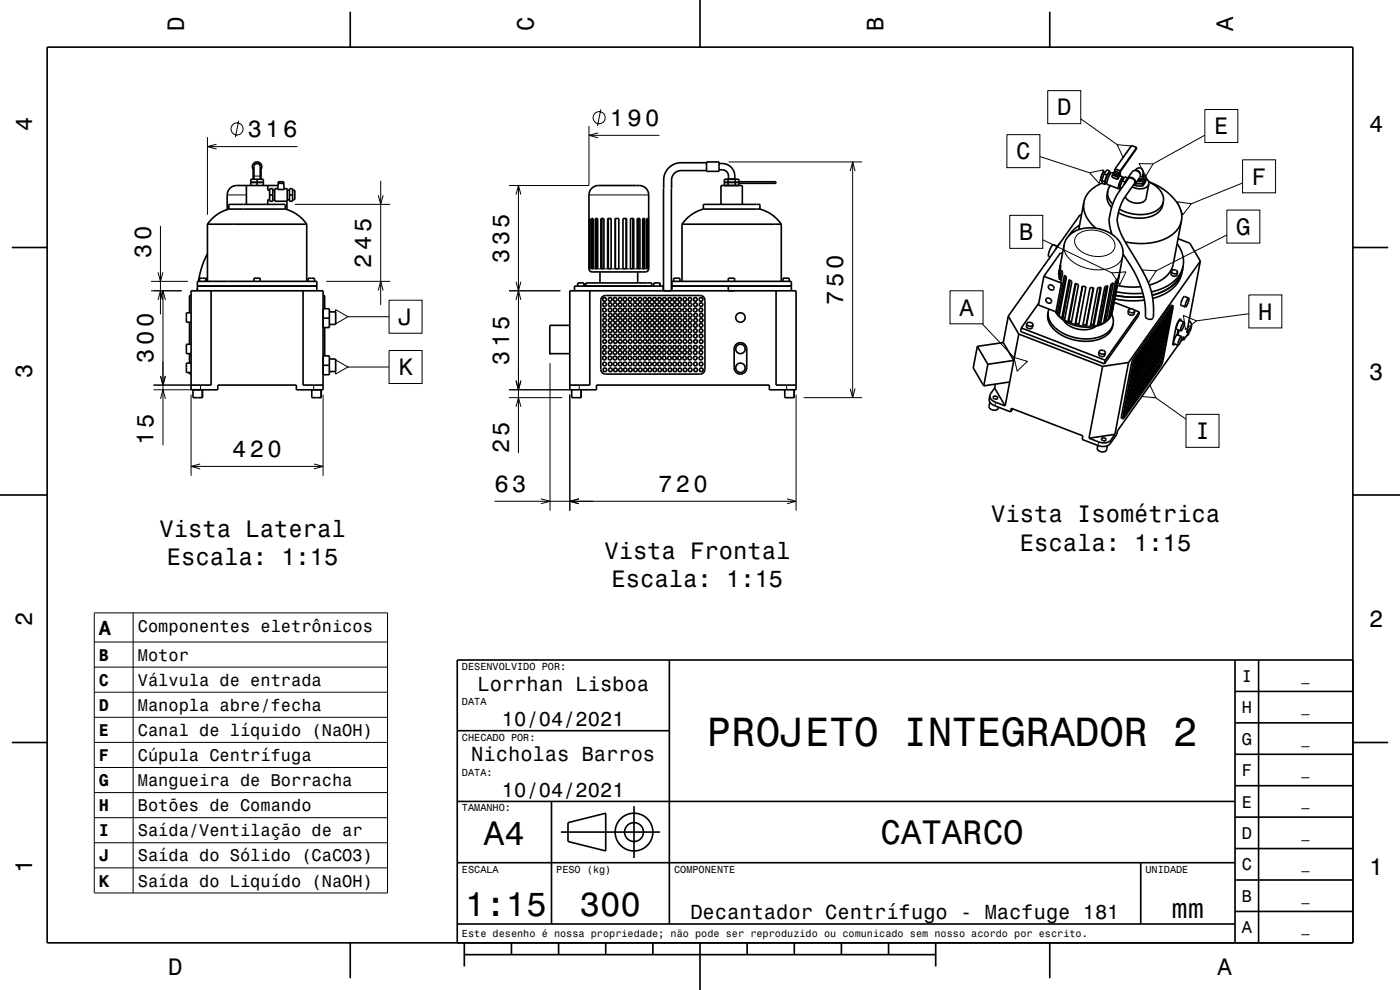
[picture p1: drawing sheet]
<svg xmlns="http://www.w3.org/2000/svg" width="297mm" height="210mm" viewBox="0 0 297 210" stroke-linecap="round" stroke-linejoin="round" font-family="sans-serif">
<g fill="none" stroke="#000" stroke-width=".21">
<path d="M222.3 19.2h7v7h-7zM44 29.1v16.5M44 31.1h19.1M45.9 30.6l-1.9 .5 1.9 .5M50.6 25.6l-.7 3.5M53.9 37.4h1.3M80.8 38.4v26.3M110 39.4v56.7M124.9 26.7v12.7h-16.9M124.9 28.7h15M126.9 28.2l-2 .5 2 .5M127.5 23.2l-.7 3.5"/>
<path d="M154.5 34.3h28.4M180.4 36.3l.5-2 .5 2M180.9 34.3v50.1M213.6 28.6h7v7h-7zM220.6 33.2l10.5 3.4M229.3 25.2l7.7 5.5M231.1 36.6l3-.6-.9 2.9zM237 30.7l3 .3-1.7 2.4zM240.8 36.2a.74 .74 0 0 1 1.1 .7M241.6 34.7l3 .1-1.5 2.5zM242.4 37.2l-.5 .3M255.6 23.2h7v7h-7z"/>
<path d="M255.6 28.7l-11 6.1M263.6 33.9h7v7h-7zM263.6 38.8l-10.8 4.4M32 59.7h7.9M33.5 57.8l.5 1.9 .6-1.9M34 47.9v18.8M48.2 41.4h4.1M62.5 43.4h20.3M69.2 59.7h13.6M80.2 41.4l.6 2 .5-2M109.5 59.8l.5 1.9 .5-1.9M109.5 41.3l.5-1.9 .5 1.9"/>
<path d="M124.9 41.4h12.7M124.9 57h.1M125.2 57h.3M125.8 57h.5M126.8 57h.7M128.1 57h.8M129.6 57h.9M131.3 57h.9M132.9 57h.9M134.4 57h.8M135.8 57h.5M136.8 57h.4"/>
<path d="M137.4 57h.2M214.2 45.7h7v7h-7zM221.2 50.9l14.7 7M225.7 52a4.5 4.5 0 0 0 3.2 4.3 8.1 8.1 0 0 0 8.4-.5l.6-.7 .3-.8M228.5 49.8a5.6 5.6 0 0 1 7.9 1.5 2.21 2.21 0 0 1-2 3 5.6 5.6 0 0 1-6.3-2.5l-.1-1.1zM235.9 57.9l3-.2-1.3 2.7zM242.3 57.3l3 .1-1.6 2.5zM249.8 42.8l3 .4-1.9 2.4zM260.3 44.6h7v7h-7zM260.3 49.8l-15 7.6M32 61.7h6.5M33.5 63.6l.5-1.9 .6 1.9"/>
<path d="M34.1 79.8l.5 1.9 .5-1.9M34.1 63.6l.5-1.9 .5 1.9M34.6 61.7v32.8M40.2 63.7h.3M68.5 63.7h.4M71.2 65.7l2.6 1.5-2.6 1.5zM71.2 76.4l2.6 1.5-2.6 1.5zM73.8 67.2h8.7M73.8 77.9h8.7M80.2 61.6l.6-1.9 .5 1.9M82.5 63.7h7v7h-7zM82.5 74.4h7v7h-7z"/>
<path d="M108 61.7h10.9M109.5 63.6l.5-1.9 .5 1.9M116.7 77v31.3M201.5 61.7h7v7h-7zM208.4 68.7l6.7 7.1M215.1 75.8l2.9 .9-2.2 2zM224 66.1a8.5 8.5 0 0 0 10.8 1.9l.8-.8 .3-.9M240 77.1l.3 .2M240.6 75.8l.3 .2M248.3 64.9l.3 .1M251.1 66.9l2.7 1.2-2.3 1.8zM252.6 69.4l-.1 .8"/>
<path d="M264.9 62.6h7v7h-7zM264.9 66.5l-11.1 1.6M32.6 82.7h7.9M32.6 81.7h7.9M34.1 84.6l.5-1.9 .5 1.9M40.5 83.7v17.2M40.5 98.9h28M42.5 98.4l-2 .5 2 .6M42.5 81.7v1M66.5 81.7v1M66.6 98.4l1.9 .5-1.9 .6M68.5 83.7v17.2"/>
<path d="M108 84.4h11.3M108 82.7h12.9M109.5 86.3l.5-1.9 .5 1.9M109.5 80.8l.5 1.9 .5-1.9M120.9 83.7v24.6M122.9 81.7v1M166.9 81.7v1M168.9 83.7v24.6M170.5 84.4h12.4M180.4 82.4l.5 2 .5-2M211.2 85.3l-.2 .8M233.1 93.7l-.2 .8"/>
<path d="M235.7 93.4l-.2 .7M237.9 88.3l.3 .1M243.9 81.7l1.3 2.7-3-.3zM245.2 84.4l6.4 4.5M251.6 87.9h7v7h-7zM104.9 106.3h64M114.7 105.8l2 .5-2 .6M122.8 105.8l-1.9 .5 1.9 .6M166.9 105.8l2 .5-2 .6M20 130h62.2v59.4h-62.2zM20 136.2h62.2M28.2 130v59.4"/>
<path d="M20 141.5h62.2M20 146.8h62.2M20 152.2h62.2M20 157.5h62.2M20 162.8h62.2M20 168.1h62.2M20 173.4h62.2M20 178.8h62.2M20 184.1h62.2"/>
<circle cx="50.3" cy="27.4" r="1.28"/>
<circle cx="127.1" cy="25" r="1.28"/>
</g>
<g fill="none" stroke="#000" stroke-width=".35">
<path d="M10 10h277v190h-277zM74.3 2.5v7.5M148.5 0v10M222.7 2.5v7.5M52.3 39.4v4M53.2 38.7h2.7M53.2 39.4v-1.4h2.7v1.4M53.7 35.9v2.1M53.9 38v-2.6a.67 .67 0 0 1 .6-.7 .67 .67 0 0 1 .7 .7v2.6M53.9 36.1a1 1 0 0 1-.1-1.4 1 1 0 0 1 1.5 0 1 1 0 0 1-.1 1.4M54.5 38v1.4M55.4 35.9v2.1"/>
<path d="M56.8 39.4v1h.4M59 39.4h-8.8a2 2 0 0 0-2 2v3.1M59 38.6h1.2l.1 1.6h-1.4zM59 38.9h1.2M60.3 39.9l.1 .1M125.6 39.9l.6-.4 .7-.1h8.7a2 2 0 0 1 2 2v15.7a.67 .67 0 0 1-.7 .6h-11.3a.67 .67 0 0 1-.7-.7l.1-15.8 .1-.7zM140.8 40v21.7M142.4 40v21.7M149.9 34.5h-5.4a3.7 3.7 0 0 0-3.7 3.7v1.8M149.9 36.2h-5.4a2.02 2.02 0 0 0-2 2v1.8M149.9 34.3h2.6v2.1h-2.6zM152.5 34.7a2.84 2.84 0 0 1 3.4 3.3"/>
<path d="M152.5 36a1.59 1.59 0 0 1 2 2M153.7 38.7h3.1M153.7 39.4v-1.4h3.1v1.4M154.4 38v1.4M156 38v1.4M156.8 38.6h7.8v.3h-7.8M233.7 38.3l.1 .6 .6 .2M233.7 38.3l.6 .2M233.8 38.8a5.9 5.9 0 0 0-3.9 4.1M234.2 36.9l-.5 1.4M234.2 36.9l.6 .2M234.3 38.5l.1 .6"/>
<path d="M234.5 36.5l-.4-.1-.5 1a.59 .59 0 0 0 .1 .9M234.7 38.7l-.3 .4M234.8 37.1l-.5 1.4M235.4 36.3l.1 .6-.3-.1-.6 1.2-.1 .6 .3 .1M235.4 36.3l-.6-.3-.6 .9M235.4 36.3l-.6 .8M235.6 39.4l-.6 1.1M236 37.1l1.2 .5M236 37.1l-.1 .5 1.2 .5M236.1 36.9l-.1 .2M236.1 36.8l1.1 .4M236.1 36.8v.3l1 .4"/>
<path d="M236.2 36.7a.69 .69 0 0 0-1 .7l-.4 1.2v.5l2.5 .9M236.5 36.3l.1 .1M236.5 36.3l-.4 .5M236.5 36.5l.3 .3 .4-.2M236.5 36.5l.5-.1 .2 .2M236.5 36.5v.2l.2 .2h.4l.1-.3M236.6 35.8l1.1 .4M236.6 35.8l-.1 .5M237.2 36.6l.4 .1M237.2 37.6l-.1 .5M237.2 37.2l-.1 .3M237.6 36.7l-.4 .5"/>
<path d="M237.6 39.8l.3 .1M237.6 39.8l.1 .5M237.6 39.9l-.3 .1M237.6 37.3l.7 .3M237.6 36.8h.1M237.6 36.8l-.5 .7M237.7 36.2l-.1 .5M237.7 36.8l-.1 .5-.5 .8M237.7 36.8l-.5 .8M238 38.3l.7 .3M238 38.3l-.4 1.5M238.3 37.6v.3"/>
<path d="M238.3 37.6a3.3 3.3 0 0 0-1 2.4M238.3 37.9a.83 .83 0 0 0-.8 1 .61 .61 0 0 0 .1 .9M238.4 37.9h-.1M238.5 37.8h-.2M238.7 38.6l1.5-2.2a1.04 1.04 0 0 1 1.3 0 1.04 1.04 0 0 1 .3 1.2l-1 1.4M238.7 38.6l-.3 .6M239.1 38.2l-.5 .8M239.1 38.3a.77 .77 0 0 1 .5-.7 .77 .77 0 0 1 .9 .3l.4 .6-.1 .5M239.2 37.7l-.6-.2-.6 .8M239.3 37.8h.1M240.6 39.2l.3 .2M240.8 36.2a.91 .91 0 0 1 1.2-.5 .91 .91 0 0 1 .5 1.2l-.3 1-.6 .1"/>
<path d="M240.8 39l-.4 .3M240.9 39.4l1.5 .1M240.9 38.9h.1M241 38.9l-.1 .5M241 38.7v.2M241.1 31.3l-3.4 5-.1 .5M241.1 31.3l-1-.4-3.5 4.9M241.1 31.3l-3.4 4.9M241.2 38.4l1.4 .1M241.9 36.9h.1M242.4 37.2a.56 .56 0 0 1 .2 .8 .56 .56 0 0 1-.7 .2h-.5M242.5 36.9l.7 .7"/>
<path d="M242.6 38.5l-.2 1M243.1 38.1l-.6 .9-1.5-.1M243.1 38.1l-.1 .5-.6 .9M243.1 37.8l.5 .6 .1 .6M243.2 37.6l-.1 .5M243.2 37.6l-.6 .9M243.7 39l-.6 3.1a2.36 2.36 0 0 1-3.4 .6l-.6-.4-.4-.6M243.7 39a2.39 2.39 0 0 1-3.5 .6M2.5 52.5h7.5M42.3 59.7v-.7h1.3v.7M44 53.8l-.2 .4a19.1 19.1 0 0 0-1.7 5.5M44 58.8l-.2 .9"/>
<path d="M44 47.6h21.1M44 47.6v12.1M48.5 44.4l-1.3 .5-1.2 .7-1.1 .9-.9 1.1M48.5 44.4v-1h12v1M48.5 44.4h12M53.9 59.7v-.7h1.3v.7M57.2 42.4h-.4v1M57.2 40h.7v2.7h-.7zM57.2 41.4h.7M57.9 40.4h.4M57.9 42.4h.4M58.9 40h-.6v2.7h2.6v-2.7h-.6"/>
<path d="M60.5 44.4l1.4 .5 1.2 .7 1 .9 1 1.1M60.9 42.7v1.8M60.9 40.4h.5M60.9 42.4h.5M61.4 40h.7v2.7h-.7zM61.4 41.4h.7M62.1 40.4h.4v2h-.4M65.1 47.6v12.1M65.4 59.7v-.7h1.3v.7M125 46.4h.2v10.6h-.2zM125.5 46.4h.3v10.6h-.3zM126.3 46.4h.5v10.6h-.5z"/>
<path d="M126.6 46.4v10.6M127.3 57.7v2.3M127.5 46.4h.6v10.6h-.6zM127.7 46.4v10.6M128.9 46.4h.7v10.6h-.7zM129 46.4v10.6M130.5 46.4h.8v10.6h-.8zM130.6 46.4v10.6M132.2 46.4h.7v10.6h-.7zM132.8 46.4v10.6M133.8 46.4h.6v10.6h-.6zM134.3 46.4v10.6"/>
<path d="M135.2 46.4h.6v10.6h-.6zM135.3 57.7v2.3M135.5 46.4v10.6M136.3 46.4h.5v10.6h-.5zM136.4 46.4v10.6M137.2 46.4h.2v10.6h-.2zM137.6 46.4v10.6M142.9 59.7v-.7h1.3v.7M144.7 47.6h21M144.7 47.6v12.1M149.2 44.4l-1.3 .5-1.2 .7-1.1 .9-.9 1.1M149.2 44.4v-1h12v1"/>
<path d="M149.2 44.4h12M152.9 43.4v-4h4.6v4M154.5 59.7v-.7h1.3v.7M161.2 44.4l1.4 .5 1.2 .7 1 .9 .9 1.1M165.7 47.6v12.1M166.1 59.7v-.7h1.3v.7M221.5 58.6l-1.2 6.1 3.7 1.4 1.2-6.1M221.5 58.6l3.7 1.4M224 52.7h.1M224 52.7v.1M224.3 52.3l-.9-.4a3.2 3.2 0 0 0-.9 2.5l.3 .1M224.6 58.3l1.1-6.3a5.1 5.1 0 0 1 5.6-3.7 6.8 6.8 0 0 1 6.8 4.4l.1 1.6-2.3 12a4.6 4.6 0 0 1-4.7 3.1 7.9 7.9 0 0 1-7.3-3.3"/>
<path d="M224.6 58.3l.4-2.1v.5l-.4 2.1 .2 .5M224.6 58.3h.1M224.8 59.3l.4-2 .2 .5-.4 2 .2 .2M224.9 51.5l-.9 1.2M225.1 59.3h-.3M225.4 53.8l-.4-.2-3.5 5M226.1 58.6l-1.5 7.8M227 59.5l-1.5 7.8M227.9 49.1l-.4 .3M229 47.8l-1.3 1-.9 1.2M229.4 45.5l-.3 .1-15.2 21.5M229.9 42.9a6 6 0 0 0 2.6 5.5"/>
<path d="M229.9 42.9l-1.1 5.8M235 40.5a3.2 3.2 0 0 0 1.1 2.8M235 40.5l-.1 .8a3.2 3.2 0 0 0 .9 2.7M235.3 46.3l.3-1.4a12.1 12.1 0 0 1 1.6-4l2.1-2.9a.87 .87 0 0 1 1.1-.1 .87 .87 0 0 1 .3 1l-2.5 3.7-.8 1.8-.4 2.2M235.3 46.2l.1 1.7 .5 1.8M237 46.6a12.4 12.4 0 0 0 2.3 5.6 41.8 41.8 0 0 1 4.7 8.9l.3 1.1a13.9 13.9 0 0 1 .2 5.4 1.03 1.03 0 0 1-1.2-.1 1.03 1.03 0 0 1-.3-1.2 21.1 21.1 0 0 0-4.8-12.4M246.8 42.8a4.3 4.3 0 0 0-3.1-4.2 10.6 10.6 0 0 1 6.9 6.5v1.7M246.8 42.8a4.2 4.2 0 0 1-4.2 2.7 9.2 9.2 0 0 1-5.1-1.1M246.8 42.8l-.1 .7a4.2 4.2 0 0 1-4.3 2.8 9.2 9.2 0 0 1-5.1-1.2M248.5 57.5a.74 .74 0 0 0 .6 .6 .74 .74 0 0 0 .7-.3M248.5 57.5a.74 .74 0 0 1 .7-.3 .74 .74 0 0 1 .6 .6M248.5 57.5l-.1 .5a.73 .73 0 0 0 .6 .6 .73 .73 0 0 0 .7-.3l.1-.5"/>
<path d="M249.7 51.7l.8 1.2 .4 1.1 .2 1.2-.1 1.2M249.9 50.6l2.5 1 2.2 3.8M250.6 46.8l-1.7 9.2a6.3 6.3 0 0 1-5.1 4.5M250.6 46.8a6.6 6.6 0 0 1-5.6 4.6l-2.9 .3-3.4-.4M250.8 57.2l-.7 1.8-1.3 1.6-1.8 1.1-2.6 .9M251 56.4l-.7 1.8-1.4 1.6-2 1.2-2.6 .9M251 56.4l-.6 2.5-1.1 1.8-1.9 1.4-2.9 1.2M254.6 55.4l-2.8 15.2 1-1.5M254.6 55.4l-15.2 21.5M287 52.5h7.5M40.2 79v.4h.3M40.2 68.4v4.6"/>
<path d="M40.2 75v2M40.5 61.7h28v21h-5.6v-1h-16.7v1h-5.7zM40.5 62.7h-.3v3.7M40.5 73h-1v2h1M40.5 66.4h-1v2h1M40.5 77h-1v2h1M41.9 61.2l-.1 .5 .1-2h25.3v2M41.9 60.7h25.3M44.8 61.7v20h-4.3M64.3 61.7v20h4.2M68.5 62.7h.4v2.8M68.5 65.5h1.4v4h-1.4"/>
<path d="M68.5 67.5h1.4M68.5 75.5h1.4v4h-1.4M68.5 77.5h1.4M68.9 69.5v6M69.9 66.2h1.3v2.6h-1.3M69.9 76.2h1.3v2.6h-1.3M120.9 61.7h48v21h-5.7v-1h-36.7v1h-5.6zM120.9 69h-4.3v6h4.3M121.9 61.7v-1h18.8v1M122.5 60.7v-.7h1.4v.7M124.3 60.7v-.7h14v.7M125.1 61.7v20h-4.2"/>
<path d="M127.8 62.9l.7-.2h20l.6 .1 .3 .4 .1 .5v14.7l-.1 .5-.4 .3-.5 .2h-20l-.6-.2-.3-.4-.1-.4v-14.7zM138.7 60.7v-.7h1.3v.7M142.5 60.7h25.4M142.5 61.7v-2h25.4v2M154.5 60.7v1M156.1 73.1a1.33 1.33 0 0 1 1.4-.3 1.33 1.33 0 0 1 .9 1.2v4a1.33 1.33 0 0 1-1.3 1.4 1.33 1.33 0 0 1-1.4-1.4v-4zM164.6 61.7v20h4.3M207.3 73.5l2.3 3.8M207.3 73.5l-.8 4.5 2.2 3.8M209.6 77.3l-.9 4.5M212.8 72.7l2.3 3.8M212.8 72.7l-5.5 .8"/>
<path d="M213.9 67.1l2.2 3.8M213.9 67.1l-1.1 5.6M215.1 76.5l-1.9 9.6M215.1 76.5l-5.5 .8M216.1 70.9l17.8 6.8M216.1 70.9l-1 5.6M216.7 69.6l-.2 .7 17.8 6.9M216.7 69.6l17.7 6.8M217.8 68.7l-.1 .5a.73 .73 0 0 0 .6 .5 .73 .73 0 0 0 .7-.3l.1-.5M217.8 68.7a.74 .74 0 0 0 .6 .5 .74 .74 0 0 0 .7-.3M217.8 68.7a.74 .74 0 0 1 .8-.3 .74 .74 0 0 1 .5 .5M220.4 64.3l-3.7 5.3"/>
<path d="M222 63.3a.64 .64 0 0 1 .9 .1 .64 .64 0 0 1-.1 .9 .68 .68 0 0 1-.8-.2 .68 .68 0 0 1 0-.8zM222.4 66.1a5 5 0 0 0 3.5 4.8 9.1 9.1 0 0 0 9.2-.4l.7-1 .3-.8M222.4 66.1l-.1 .5a5 5 0 0 0 3.5 4.8 9.1 9.1 0 0 0 9.2-.4l.8-1.1 .3-1.2M222.5 65.6l-.1 .5M222.5 60.5a.64 .64 0 0 1 .9 .1 .64 .64 0 0 1-.1 .9 .68 .68 0 0 1-.7-.2 .68 .68 0 0 1-.1-.8zM224.6 66.4l-.3 .1 1.5-8.1 .4 .4-1.5 8.2M224.6 66.4l.2 .2M225.5 67.3l-.2 .1 1.5-8.1 .6 .4-1.6 8.1M225.5 67.3l.4 .3M225.6 67.9a5.3 5.3 0 0 0 6.9 1.3M226.8 68l-.2 .2 1.5-8.1 .7 .3-1.5 8.1M226.8 68l.5 .3"/>
<path d="M228.2 68.6l-.1 .2 1.5-8.1 .8 .2-1.6 8.1M228.2 68.6l.7 .1M228.3 60.2l-1.5 7.8M229.7 60.7l-1.5 7.9M229.8 68.9h.6M230.4 68.9l.1 .3 1.5-8.2h-.8l-1.5 8.1M231.9 68.8l.2 .3 1.5-8.1h-.7l-1.6 8.2M231.9 68.8l-.5 .1M231.9 61l-1.5 7.9M233.2 74.6l-.1 .5a.73 .73 0 0 0 .6 .5 .73 .73 0 0 0 .7-.3l.1-.5M233.2 74.6a.74 .74 0 0 0 .6 .5 .74 .74 0 0 0 .7-.3M233.2 74.6a.74 .74 0 0 1 .7-.3 .74 .74 0 0 1 .6 .5"/>
<path d="M233.3 68.5l.2 .2 1.5-8.1-.6 .2-1.6 8.1M233.3 68.5l-.4 .1M233.4 61l-1.5 7.8M233.9 77.7l-2.9 15.3M234.4 67.9l.2 .2 1.6-8.1-.5 .3-1.6 8.1M234.4 67.9l-.2 .1M234.4 76.4l-.1 .8M234.7 60.7l-1.4 7.8M235.2 67.2l.3 .1 1.5-8.1-.3 .4-1.6 8.1M235.8 60.2l-1.4 7.7M235.8 66.7l.4 1-.1 1M235.8 66.3l1.6-8.1-1.6 8.6"/>
<path d="M236.3 64.1l3.6 1.4M236.5 63.4l3.2 .4 3.1-.1M236.6 62.6l3 .4 3-.1M236.8 61.9l2.9 .4 2.8-.1M237 60.6l2.5 .3 2.5-.1M239.4 65.8l-.1 .5a.74 .74 0 0 0 .6 .6 .74 .74 0 0 0 .7-.3l.1-.5M239.4 65.8a.73 .73 0 0 1 .7-.3 .73 .73 0 0 1 .6 .6M239.4 65.8a.73 .73 0 0 0 .6 .5 .73 .73 0 0 0 .7-.2M239.4 76.9l-5.5 .8M239.4 76.9l-2.9 15.2M240.1 79.7v.3l-.2 .4zM240.3 78.9v.3l-.3 .4z"/>
<path d="M240.4 79.9v.3l-.2 .4zM240.4 78.1v.3l-.2 .4zM240.6 79.1v.3l-.3 .4zM240.6 77.2v.3l-.2 .4zM240.6 65.8l1.1 .4M240.7 78.3l.1 .2-.3 .5zM240.7 76.4l.1 .3-.3 .4zM240.8 79.4v.2l-.2 .5zM240.8 77.5l.1 .2-.3 .5zM241 78.5v.3l-.3 .4zM241 76.6l.1 .2-.3 .5zM241 79.6l.1 .3-.3 .4z"/>
<path d="M241.1 77.7l.1 .3-.3 .4zM241.2 75.7v.3l-.2 .4zM241.2 78.8l.1 .2-.3 .5zM241.3 76.9v.3l-.3 .4zM241.3 79.9v.3l-.2 .4zM241.4 77.9v.3l-.2 .4zM241.4 76l.1 .3-.3 .4zM241.4 79.1l.1 .3-.3 .4zM241.5 77.1l.1 .3-.3 .4zM241.6 75.2v.2l-.2 .5zM241.6 78.2v.3l-.2 .4zM241.7 76.3v.3l-.2 .4z"/>
<path d="M241.7 66.2l-.2 .7-7.2 10.3M241.7 66.2l-7.3 10.2M241.7 79.4v.2l-.2 .4zM241.8 77.4v.2l-.2 .5zM241.8 75.4l.1 .3-.3 .4zM241.9 78.5v.3l-.3 .4zM241.9 76.6l.1 .2-.3 .5zM241.9 79.6l.1 .3-.3 .4zM242 74.6v.2l-.2 .5zM242 77.6l.1 .3-.3 .4zM242.1 75.8v.2l-.3 .5zM242.1 78.8v.2l-.2 .5z"/>
<path d="M242.2 76.8v.3l-.2 .4zM242.2 74.9l.1 .2-.3 .5zM242.3 77.9v.3l-.2 .4zM242.3 76l.1 .2-.3 .5zM242.3 79.1l.1 .2-.3 .5zM242.4 74v.3l-.2 .4zM242.4 77.1l.1 .2-.3 .5zM242.5 75.2v.2l-.2 .5zM242.5 78.2v.3l-.2 .4zM242.6 79.5v.2l-.3 .5zM242.6 76.2v.3l-.2 .4zM242.7 74.3v.2l-.3 .5z"/>
<path d="M242.7 77.4v.2l-.3 .5zM242.8 78.5v.3l-.3 .4zM242.8 75.4v.3l-.3 .4zM242.8 79.8v.2l-.2 .5zM242.8 73.4l.1 .3-.3 .4zM242.8 76.5l.1 .3-.3 .4zM242.9 74.6v.2l-.2 .5zM242.9 77.6l.1 .3-.3 .4zM242.9 78.9l.1 .3-.3 .4zM243 75.7v.2l-.2 .5zM243.1 73.7v.3l-.2 .4zM243.1 76.8v.3l-.2 .4z"/>
<path d="M243.1 78l.1 .2-.3 .5zM243.2 74.8v.3l-.3 .4zM243.2 79.2v.3l-.2 .4zM243.2 72.9l.1 .2-.3 .5zM243.2 75.9l.1 .3-.3 .4zM243.3 74v.3l-.2 .4zM243.3 77.1v.3l-.2 .4zM243.3 78.4l.1 .2-.3 .5zM243.4 75.1v.2l-.2 .5zM243.4 79.5l.1 .3-.3 .4zM243.5 76.2v.3l-.3 .4zM243.5 73.1v.3l-.3 .4z"/>
<path d="M243.5 77.4l.1 .3-.3 .4zM243.6 74.3v.2l-.3 .5zM243.6 78.6v.3l-.2 .4zM243.6 75.4l.1 .2-.3 .5zM243.6 72.3l.1 .3-.3 .4zM243.7 79.9v.3l-.3 .4zM243.7 76.5v.3l-.2 .4zM243.7 73.5v.2l-.2 .5zM243.8 77.8v.2l-.3 .5zM243.8 74.5v.3l-.2 .4zM243.8 79l.1 .2-.3 .5zM243.9 75.7v.2l-.3 .5z"/>
<path d="M243.9 72.6v.2l-.2 .5zM243.9 73.7l.1 .3-.3 .4zM243.9 76.8l.1 .3-.3 .4zM244 78.1v.2l-.2 .5zM244 74.8l.1 .3-.3 .4zM244 71.7l.1 .3-.3 .4zM244.1 72.9v.3l-.2 .4zM244.1 79.3v.3l-.2 .4zM244.1 75.9v.3l-.2 .4zM244.2 77.2v.3l-.3 .4zM244.2 74v.2l-.2 .5zM244.2 78.4l.1 .2-.3 .5z"/>
<path d="M244.2 72l.1 .3-.3 .4zM244.3 75.1v.3l-.3 .4zM244.3 79.6l.1 .3-.3 .4zM244.3 73.2l.1 .2-.3 .5zM244.4 76.2v.3l-.3 .4zM244.4 77.5l.1 .2-.3 .5zM244.4 71.2l.1 .3-.3 .4zM244.4 74.2l.1 .3-.3 .4zM244.5 72.3v.3l-.2 .4zM244.5 78.7v.3l-.2 .4zM244.5 75.4v.2l-.2 .5zM244.6 76.6v.3l-.2 .4z"/>
<path d="M244.6 73.4v.3l-.2 .4zM244.7 77.8v.2l-.3 .5zM244.7 71.5v.2l-.3 .5zM244.7 74.5v.3l-.2 .4zM244.7 79.1l.1 .2-.3 .5zM244.8 72.6v.2l-.3 .5zM244.8 75.6v.3l-.2 .4zM244.8 70.6l.1 .3-.3 .4zM244.8 76.9l.1 .3-.3 .4zM244.8 73.7l.1 .2-.3 .5zM244.9 71.8v.2l-.2 .5zM244.9 78.2v.2l-.2 .4z"/>
<path d="M244.9 74.8l.1 .2-.3 .5zM245 76v.3l-.2 .4zM245 72.8v.3l-.2 .4zM245.1 77.2v.3l-.3 .4zM245.1 70.9v.2l-.3 .5zM245.1 73.9v.3l-.2 .4zM245.2 78.5v.2l-.3 .5zM245.2 72v.3l-.3 .4zM245.2 75.1v.2l-.2 .5zM245.2 70l.1 .3-.3 .4zM245.2 76.3l.1 .3-.3 .4zM245.3 73.1v.2l-.3 .5z"/>
<path d="M245.3 71.2v.3l-.2 .4zM245.3 77.6l.1 .2-.3 .4zM245.3 74.2l.1 .3-.3 .4zM245.4 75.5v.2l-.2 .5zM245.4 72.2l.1 .3-.3 .4zM245.5 70.3v.3l-.2 .4zM245.5 76.6v.3l-.2 .4zM245.5 73.4v.2l-.2 .5zM245.6 77.9v.2l-.2 .5zM245.6 71.4v.3l-.2 .4zM245.6 74.5v.3l-.2 .4zM245.6 69.5l.1 .2-.3 .5z"/>
<path d="M245.6 75.7l.1 .3-.3 .4zM245.7 72.5v.3l-.3 .4zM245.7 70.6l.1 .3-.3 .4zM245.7 77l.1 .2-.3 .5zM245.7 73.6l.1 .3-.3 .4zM245.8 74.9l.1 .2-.3 .5zM245.8 71.7l.1 .2-.3 .5zM245.9 69.7v.3l-.2 .4zM245.9 76v.3l-.2 .4zM245.9 72.8v.2l-.2 .5zM246 70.8v.3l-.2 .4zM246 73.9l.1 .3-.3 .4z"/>
<path d="M246 77.2l.1 .3-.3 .4zM246.1 68.9v.2l-.3 .5zM246.1 75.1v.3l-.2 .4zM246.1 71.9v.3l-.2 .4zM246.1 70l.1 .3-.3 .4zM246.2 73v.3l-.2 .4zM246.2 76.3v.3l-.2 .4zM246.2 74.3l.1 .2-.3 .5zM246.2 71.1l.1 .2-.3 .5zM246.3 69.1v.3l-.2 .4zM246.3 72.2l.1 .2-.3 .5zM246.3 75.4l.1 .3-.3 .4z"/>
<path d="M246.4 70.3v.2l-.2 .5zM246.4 73.3l.1 .3-.3 .4zM246.5 68.3v.3l-.3 .4zM246.5 76.6v.3l-.2 .4zM246.5 71.3v.3l-.2 .4zM246.5 74.5l.1 .3-.3 .4zM246.5 69.4l.1 .3-.3 .4zM246.6 72.4v.3l-.2 .4zM246.6 75.7l.1 .2-.3 .5zM246.7 70.5v.2l-.3 .5zM246.7 73.6v.3l-.2 .4zM246.7 68.6v.2l-.2 .5z"/>
<path d="M246.7 71.6l.1 .3-.3 .4zM246.8 74.7v.3l-.2 .4zM246.8 69.7l.1 .2-.3 .5zM246.9 67.7v.3l-.3 .4zM246.9 72.7v.2l-.2 .5zM246.9 70.7l.1 .3-.3 .4zM247 68.9v.2l-.3 .4zM247 73.9v.2l-.2 .4zM247 71.8l.1 .3-.3 .4zM247.1 69.9v.3l-.2 .4zM247.1 68l.1 .2-.3 .5zM247.1 73l.1 .3-.3 .4z"/>
<path d="M247.2 71v.2l-.2 .5zM247.2 69.1l.1 .2-.3 .5zM247.3 67.1v.3l-.2 .4zM247.3 72l.1 .3-.3 .4zM247.4 70.1v.3l-.3 .4zM247.4 68.3v.2l-.2 .5zM247.5 71.2v.2l-.2 .5zM247.5 69.3l.1 .2-.3 .5zM247.5 67.4l.1 .2-.3 .5zM247.7 70.3v.3l-.3 .4zM247.7 68.4v.3l-.2 .4zM247.7 66.5v.3l-.2 .4z"/>
<path d="M247.8 69.4l.1 .3-.3 .4zM247.8 67.6l.1 .3-.3 .4zM248 68.6v.3l-.2 .4zM248 66.7v.3l-.2 .4zM248.1 67.8l.1 .3-.3 .4zM248.2 65.9v.3l-.3 .4zM248.3 67v.2l-.2 .5zM248.5 66.1v.3l-.3 .4zM248.6 65.2l.1 .3-.3 .4zM248.8 64.9l-8.2 11.6-2.4 12.3M248.8 64.9l-2.3 12.3-8.3 11.6M248.8 64.9l-.3-.2-.2 .2-8 11.5-2.4 11.9v.4l.3 .1"/>
<path d="M249 72.9l-.2 .2M249 72.9l.9 .3M249.7 71l-.5 .8-.2 1.1M249.7 71l.9 .4M249.9 73.2l-12.8 18.2-.2 .7-1.4 2a2.27 2.27 0 0 1-2.6 .4l-3.3-1.3 .1-.7-15.2-5.9-.1 .8M249.9 70l-.2 1M250.1 70l-.2 1.1M250.3 68l-.4 .5-.4 1.2 1 .5M250.3 67.7v.3M250.3 68l.9 .3M250.5 68v-.3a2.68 2.68 0 0 0-1.1 1.9l-.5 3.6 .3-.2M250.6 71.4l-.1 1.1-.6 .7"/>
<path d="M250.6 71.4l-.5 .8-.2 1M250.8 72.1l.3 .1M251.1 72.2l.1-.8-.8 1.1M251.2 68.3l-.2 1.1-.5 .8M251.2 68.3l-.5 .8-.2 1.1M252.2 63.2l-1-.3-.5 .8-.2 1 1 .4M252.2 63.2l-.2 1.1-.5 .8M252.2 63.2l-.5 .8-.2 1.1M252.2 70.5l-.1 .5-.4 .2M252.3 68l.4 .6 .1 .5M252.8 69.1l-.2 .9-1.5 2.2M40.9 82.7v1.7h2v-1.7"/>
<path d="M66.1 82.7v1.7h2v-1.7M121.3 82.7v1.7h2v-1.7M166.5 82.7v1.7h2v-1.7M210 85.3l-.2 .9a1.06 1.06 0 0 0 1 .8 1.06 1.06 0 0 0 1-.6M210 83.9a1.49 1.49 0 0 0 1.2 1.4l2 .8M210 83.9l-.1 .7a1.49 1.49 0 0 0 1.1 1.5l3.4 1.3M210.7 84.2l.4-.2 .5 .3a.47 .47 0 0 1-.5 .4 .47 .47 0 0 1-.4-.5zM211 82.3l-1 1.6M211 82.3l2.2 3.8M211.2 81.5l-.2 .8M214.2 81l-5.5 .8M214.8 86.7l-.4 .7"/>
<path d="M232.9 94.5l-.1 .5a1.11 1.11 0 0 0 .8 .8 1.11 1.11 0 0 0 1.1-.4l.2-.8M233.7 93l.3-.1a.45 .45 0 0 1 .6 .5l-.6 .1-.3-.2zM236.5 92.1l-.8 1.3a2.27 2.27 0 0 1-2.6 .3l-2.1-.7M236.5 92.1l-5.5 .9M238.6 87.7v.3l-.2 .4zM238.8 86.8v.3l-.3 .4zM238.9 85.9l.1 .2-.3 .5zM239 87.1l.1 .3-.3 .4zM239.1 85v.2l-.2 .5zM239.2 86.2l.1 .2-.3 .5zM239.3 84.1v.3l-.3 .4zM239.4 85.2v.3l-.2 .4z"/>
<path d="M239.5 83.2v.2l-.3 .5zM239.5 86.5v.3l-.3 .4zM239.5 84.3l.1 .3-.3 .4zM239.6 82.3v.3l-.2 .4zM239.6 85.6l.1 .3-.3 .4zM239.7 83.5l.1 .2-.3 .5zM239.8 81.4v.3l-.2 .4zM239.8 84.7v.2l-.2 .5zM239.9 85.9v.3l-.2 .4zM239.9 82.5v.3l-.2 .4zM239.9 80.6l.1 .2-.3 .5zM240 83.8v.2l-.3 .5z"/>
<path d="M240 85l.1 .3-.3 .4zM240.1 81.7v.2l-.3 .4zM240.1 82.9l.1 .3-.3 .4zM240.2 84.1v.2l-.2 .5zM240.2 80.8l.1 .3-.3 .4zM240.3 85.4v.2l-.3 .5zM240.3 81.9l.1 .3-.3 .4zM240.4 83.2v.2l-.3 .5zM240.4 84.5l.1 .2-.3 .5zM240.5 81.1v.2l-.2 .5zM240.5 82.3l.1 .3-.3 .4zM240.6 83.5v.3l-.2 .4z"/>
<path d="M240.6 80.2l.1 .3-.3 .4zM240.7 84.8v.3l-.2 .4zM240.7 81.4l.1 .2-.3 .5zM240.8 82.6v.3l-.3 .4zM240.8 83.9l.1 .2-.3 .5zM240.9 80.5v.3l-.2 .4zM240.9 81.8l.1 .2-.3 .5zM241 82.9v.3l-.2 .4zM241.1 84.2v.3l-.2 .4zM241.1 80.8l.1 .3-.3 .4zM241.2 82v.3l-.2 .4zM241.3 83.3v.3l-.3 .4z"/>
<path d="M241.3 81.2l.1 .2-.3 .5zM241.4 82.3l.1 .3-.3 .4zM241.5 83.6v.3l-.2 .4zM241.5 80.2l.1 .3-.3 .4zM241.6 81.5v.2l-.2 .5zM241.6 82.7l.1 .3-.3 .4zM241.8 80.6v.3l-.3 .4zM241.8 81.8l.1 .3-.3 .4zM241.9 83.1v.2l-.2 .5zM242 80.9v.3l-.2 .4zM242.1 82.2v.2l-.3 .5zM242.2 80v.3l-.3 .4z"/>
<path d="M242.2 81.2l.1 .3-.3 .4zM242.3 82.5v.3l-.2 .4zM242.4 80.3v.3l-.2 .4zM242.4 81.6l.1 .3-.3 .4zM242.6 80.7v.2l-.2 .5zM242.7 82v.2l-.2 .5zM242.8 81l.1 .3-.3 .4zM243 80.1v.3l-.2 .4zM243.1 81.4v.3l-.2 .4zM243.2 80.5l.1 .2-.3 .5zM243.5 80.8v.3l-.2 .4zM243.9 80.2l.1 .3-.3 .4z"/>
<path d="M0 105h10M287 105h10M142 140v56M262 140v60M267 140v60M287 140h-190v60M2.5 157.5h7.5M97 155h45M262 153.3h25M262 146.7h25M287 157.5h7.5M97 170h165"/>
<path d="M117 170v26M119 176.5h21M120.5 174.5l8-2v8l-8-2zM134.5 171v11M262 173.3h25M262 166.7h25M262 160h25M97 196h165M97 183h165M242 183v13M262 193.3h25M262 186.7h25"/>
<path d="M262 180h25M74.3 200v7.5M98.5 202.5h100M98.5 200v5M108.5 200v2.5M118.5 200v2.5M128.5 200v2.5M138.5 200v2.5M148.5 200v10M158.5 200v2.5M168.5 200v2.5M178.5 200v2.5"/>
<path d="M188.5 200v2.5M198.5 200v5M222.7 200v7.5"/>
<circle cx="128.2" cy="76" r=".4"/>
<circle cx="128.2" cy="74.8" r=".4"/>
<circle cx="128.2" cy="65.8" r=".4"/>
<circle cx="128.2" cy="71.3" r=".4"/>
<circle cx="128.2" cy="63.5" r=".4"/>
<circle cx="128.2" cy="70.2" r=".4"/>
<circle cx="128.2" cy="73.7" r=".4"/>
<circle cx="128.2" cy="69" r=".4"/>
<circle cx="128.2" cy="64.6" r=".4"/>
<circle cx="128.3" cy="77.2" r=".4"/>
<circle cx="128.3" cy="67.9" r=".4"/>
<circle cx="128.3" cy="66.9" r=".4"/>
<circle cx="128.3" cy="72.4" r=".4"/>
<circle cx="128.3" cy="78.5" r=".4"/>
<circle cx="129.4" cy="74.8" r=".4"/>
<circle cx="129.4" cy="65.8" r=".4"/>
<circle cx="129.4" cy="76" r=".4"/>
<circle cx="129.4" cy="71.3" r=".4"/>
<circle cx="129.4" cy="63.5" r=".4"/>
<circle cx="129.4" cy="70.2" r=".4"/>
<circle cx="129.4" cy="73.7" r=".4"/>
<circle cx="129.4" cy="69" r=".4"/>
<circle cx="129.4" cy="64.6" r=".4"/>
<circle cx="129.4" cy="77.2" r=".4"/>
<circle cx="129.5" cy="67.9" r=".4"/>
<circle cx="129.5" cy="72.4" r=".4"/>
<circle cx="129.5" cy="66.9" r=".4"/>
<circle cx="129.5" cy="78.5" r=".4"/>
<circle cx="130.5" cy="76" r=".4"/>
<circle cx="130.5" cy="74.8" r=".4"/>
<circle cx="130.5" cy="65.8" r=".4"/>
<circle cx="130.5" cy="71.3" r=".4"/>
<circle cx="130.5" cy="63.5" r=".4"/>
<circle cx="130.5" cy="70.2" r=".4"/>
<circle cx="130.5" cy="73.7" r=".4"/>
<circle cx="130.5" cy="69" r=".4"/>
<circle cx="130.5" cy="64.6" r=".4"/>
<circle cx="130.5" cy="77.2" r=".4"/>
<circle cx="130.5" cy="67.9" r=".4"/>
<circle cx="130.5" cy="72.4" r=".4"/>
<circle cx="130.5" cy="66.9" r=".4"/>
<circle cx="130.6" cy="78.5" r=".4"/>
<circle cx="131.5" cy="76" r=".4"/>
<circle cx="131.5" cy="74.8" r=".4"/>
<circle cx="131.5" cy="65.8" r=".4"/>
<circle cx="131.6" cy="71.3" r=".4"/>
<circle cx="131.6" cy="63.5" r=".4"/>
<circle cx="131.6" cy="70.2" r=".4"/>
<circle cx="131.6" cy="73.7" r=".4"/>
<circle cx="131.6" cy="64.6" r=".4"/>
<circle cx="131.6" cy="69" r=".4"/>
<circle cx="131.6" cy="77.2" r=".4"/>
<circle cx="131.6" cy="67.9" r=".4"/>
<circle cx="131.6" cy="66.9" r=".4"/>
<circle cx="131.6" cy="72.4" r=".4"/>
<circle cx="131.6" cy="78.5" r=".4"/>
<circle cx="132.5" cy="74.8" r=".4"/>
<circle cx="132.5" cy="65.8" r=".4"/>
<circle cx="132.5" cy="76" r=".4"/>
<circle cx="132.6" cy="71.3" r=".4"/>
<circle cx="132.6" cy="63.5" r=".4"/>
<circle cx="132.6" cy="70.2" r=".4"/>
<circle cx="132.6" cy="73.7" r=".4"/>
<circle cx="132.6" cy="64.6" r=".4"/>
<circle cx="132.6" cy="69" r=".4"/>
<circle cx="132.6" cy="77.2" r=".4"/>
<circle cx="132.6" cy="67.9" r=".4"/>
<circle cx="132.6" cy="72.4" r=".4"/>
<circle cx="132.6" cy="66.9" r=".4"/>
<circle cx="132.6" cy="78.5" r=".4"/>
<circle cx="133.6" cy="74.8" r=".4"/>
<circle cx="133.6" cy="65.8" r=".4"/>
<circle cx="133.6" cy="76" r=".4"/>
<circle cx="133.7" cy="71.3" r=".4"/>
<circle cx="133.7" cy="70.2" r=".4"/>
<circle cx="133.7" cy="63.5" r=".4"/>
<circle cx="133.7" cy="73.7" r=".4"/>
<circle cx="133.7" cy="64.6" r=".4"/>
<circle cx="133.7" cy="69" r=".4"/>
<circle cx="133.7" cy="77.2" r=".4"/>
<circle cx="133.7" cy="67.9" r=".4"/>
<circle cx="133.7" cy="66.9" r=".4"/>
<circle cx="133.7" cy="72.4" r=".4"/>
<circle cx="133.7" cy="78.5" r=".4"/>
<circle cx="134.7" cy="74.8" r=".4"/>
<circle cx="134.7" cy="65.8" r=".4"/>
<circle cx="134.7" cy="76" r=".4"/>
<circle cx="134.7" cy="71.3" r=".4"/>
<circle cx="134.7" cy="70.2" r=".4"/>
<circle cx="134.7" cy="63.5" r=".4"/>
<circle cx="134.7" cy="73.7" r=".4"/>
<circle cx="134.7" cy="64.6" r=".4"/>
<circle cx="134.7" cy="69" r=".4"/>
<circle cx="134.7" cy="77.2" r=".4"/>
<circle cx="134.8" cy="67.9" r=".4"/>
<circle cx="134.8" cy="72.4" r=".4"/>
<circle cx="134.8" cy="66.9" r=".4"/>
<circle cx="134.8" cy="78.5" r=".4"/>
<circle cx="135.7" cy="65.8" r=".4"/>
<circle cx="135.7" cy="74.8" r=".4"/>
<circle cx="135.7" cy="76" r=".4"/>
<circle cx="135.8" cy="71.3" r=".4"/>
<circle cx="135.8" cy="70.2" r=".4"/>
<circle cx="135.8" cy="63.5" r=".4"/>
<circle cx="135.8" cy="73.7" r=".4"/>
<circle cx="135.8" cy="69" r=".4"/>
<circle cx="135.8" cy="64.6" r=".4"/>
<circle cx="135.8" cy="77.2" r=".4"/>
<circle cx="135.8" cy="67.9" r=".4"/>
<circle cx="135.8" cy="66.9" r=".4"/>
<circle cx="135.8" cy="72.4" r=".4"/>
<circle cx="135.8" cy="78.5" r=".4"/>
<circle cx="136.8" cy="65.8" r=".4"/>
<circle cx="136.8" cy="74.8" r=".4"/>
<circle cx="136.8" cy="76" r=".4"/>
<circle cx="136.8" cy="71.3" r=".4"/>
<circle cx="136.8" cy="70.2" r=".4"/>
<circle cx="136.8" cy="63.5" r=".4"/>
<circle cx="136.8" cy="73.7" r=".4"/>
<circle cx="136.8" cy="69" r=".4"/>
<circle cx="136.8" cy="64.6" r=".4"/>
<circle cx="136.8" cy="77.2" r=".4"/>
<circle cx="136.8" cy="67.9" r=".4"/>
<circle cx="136.8" cy="66.9" r=".4"/>
<circle cx="136.8" cy="72.4" r=".4"/>
<circle cx="136.9" cy="78.5" r=".4"/>
<circle cx="137.8" cy="65.8" r=".4"/>
<circle cx="137.8" cy="74.8" r=".4"/>
<circle cx="137.8" cy="76" r=".4"/>
<circle cx="137.8" cy="71.3" r=".4"/>
<circle cx="137.8" cy="63.5" r=".4"/>
<circle cx="137.8" cy="70.2" r=".4"/>
<circle cx="137.8" cy="64.6" r=".4"/>
<circle cx="137.8" cy="73.7" r=".4"/>
<circle cx="137.8" cy="69" r=".4"/>
<circle cx="137.8" cy="77.2" r=".4"/>
<circle cx="137.8" cy="67.9" r=".4"/>
<circle cx="137.8" cy="72.4" r=".4"/>
<circle cx="137.8" cy="66.9" r=".4"/>
<circle cx="137.9" cy="78.5" r=".4"/>
<circle cx="138.8" cy="65.8" r=".4"/>
<circle cx="138.8" cy="74.8" r=".4"/>
<circle cx="138.8" cy="76" r=".4"/>
<circle cx="138.9" cy="71.3" r=".4"/>
<circle cx="138.9" cy="70.2" r=".4"/>
<circle cx="138.9" cy="63.5" r=".4"/>
<circle cx="138.9" cy="73.7" r=".4"/>
<circle cx="138.9" cy="69" r=".4"/>
<circle cx="138.9" cy="64.6" r=".4"/>
<circle cx="138.9" cy="77.2" r=".4"/>
<circle cx="138.9" cy="67.9" r=".4"/>
<circle cx="138.9" cy="72.4" r=".4"/>
<circle cx="138.9" cy="66.9" r=".4"/>
<circle cx="138.9" cy="78.5" r=".4"/>
<circle cx="139.9" cy="74.8" r=".4"/>
<circle cx="139.9" cy="65.8" r=".4"/>
<circle cx="139.9" cy="76" r=".4"/>
<circle cx="139.9" cy="71.3" r=".4"/>
<circle cx="139.9" cy="70.2" r=".4"/>
<circle cx="139.9" cy="63.5" r=".4"/>
<circle cx="139.9" cy="64.6" r=".4"/>
<circle cx="139.9" cy="73.7" r=".4"/>
<circle cx="139.9" cy="69" r=".4"/>
<circle cx="139.9" cy="77.2" r=".4"/>
<circle cx="139.9" cy="67.9" r=".4"/>
<circle cx="139.9" cy="66.9" r=".4"/>
<circle cx="139.9" cy="72.4" r=".4"/>
<circle cx="140" cy="78.5" r=".4"/>
<circle cx="140.9" cy="76" r=".4"/>
<circle cx="140.9" cy="65.8" r=".4"/>
<circle cx="140.9" cy="74.8" r=".4"/>
<circle cx="141" cy="71.3" r=".4"/>
<circle cx="141" cy="70.2" r=".4"/>
<circle cx="141" cy="63.5" r=".4"/>
<circle cx="141" cy="73.7" r=".4"/>
<circle cx="141" cy="69" r=".4"/>
<circle cx="141" cy="64.6" r=".4"/>
<circle cx="141" cy="77.2" r=".4"/>
<circle cx="141" cy="67.9" r=".4"/>
<circle cx="141" cy="72.4" r=".4"/>
<circle cx="141" cy="66.9" r=".4"/>
<circle cx="141" cy="78.5" r=".4"/>
<circle cx="142" cy="65.8" r=".4"/>
<circle cx="142" cy="74.8" r=".4"/>
<circle cx="142" cy="76" r=".4"/>
<circle cx="142.1" cy="71.3" r=".4"/>
<circle cx="142.1" cy="63.5" r=".4"/>
<circle cx="142.1" cy="70.2" r=".4"/>
<circle cx="142.1" cy="73.7" r=".4"/>
<circle cx="142.1" cy="69" r=".4"/>
<circle cx="142.1" cy="64.6" r=".4"/>
<circle cx="142.1" cy="77.2" r=".4"/>
<circle cx="142.1" cy="67.9" r=".4"/>
<circle cx="142.1" cy="72.4" r=".4"/>
<circle cx="142.1" cy="66.9" r=".4"/>
<circle cx="142.1" cy="78.5" r=".4"/>
<circle cx="143.1" cy="74.8" r=".4"/>
<circle cx="143.1" cy="65.8" r=".4"/>
<circle cx="143.1" cy="76" r=".4"/>
<circle cx="143.1" cy="71.3" r=".4"/>
<circle cx="143.1" cy="63.5" r=".4"/>
<circle cx="143.1" cy="70.2" r=".4"/>
<circle cx="143.1" cy="73.7" r=".4"/>
<circle cx="143.1" cy="64.6" r=".4"/>
<circle cx="143.1" cy="69" r=".4"/>
<circle cx="143.1" cy="77.2" r=".4"/>
<circle cx="143.1" cy="67.9" r=".4"/>
<circle cx="143.1" cy="72.4" r=".4"/>
<circle cx="143.1" cy="66.9" r=".4"/>
<circle cx="143.2" cy="78.5" r=".4"/>
<circle cx="144.1" cy="65.8" r=".4"/>
<circle cx="144.1" cy="74.8" r=".4"/>
<circle cx="144.1" cy="76" r=".4"/>
<circle cx="144.2" cy="71.3" r=".4"/>
<circle cx="144.2" cy="63.5" r=".4"/>
<circle cx="144.2" cy="70.2" r=".4"/>
<circle cx="144.2" cy="64.6" r=".4"/>
<circle cx="144.2" cy="73.7" r=".4"/>
<circle cx="144.2" cy="69" r=".4"/>
<circle cx="144.2" cy="77.2" r=".4"/>
<circle cx="144.2" cy="67.9" r=".4"/>
<circle cx="144.2" cy="72.4" r=".4"/>
<circle cx="144.2" cy="66.9" r=".4"/>
<circle cx="144.2" cy="78.5" r=".4"/>
<circle cx="145.2" cy="74.8" r=".4"/>
<circle cx="145.2" cy="65.8" r=".4"/>
<circle cx="145.2" cy="76" r=".4"/>
<circle cx="145.3" cy="71.3" r=".4"/>
<circle cx="145.3" cy="70.2" r=".4"/>
<circle cx="145.3" cy="63.5" r=".4"/>
<circle cx="145.3" cy="73.7" r=".4"/>
<circle cx="145.3" cy="69" r=".4"/>
<circle cx="145.3" cy="64.6" r=".4"/>
<circle cx="145.3" cy="77.2" r=".4"/>
<circle cx="145.3" cy="67.9" r=".4"/>
<circle cx="145.3" cy="66.9" r=".4"/>
<circle cx="145.3" cy="72.4" r=".4"/>
<circle cx="145.3" cy="78.5" r=".4"/>
<circle cx="146.3" cy="65.8" r=".4"/>
<circle cx="146.3" cy="74.8" r=".4"/>
<circle cx="146.3" cy="76" r=".4"/>
<circle cx="146.4" cy="71.3" r=".4"/>
<circle cx="146.4" cy="63.5" r=".4"/>
<circle cx="146.4" cy="70.2" r=".4"/>
<circle cx="146.4" cy="64.6" r=".4"/>
<circle cx="146.4" cy="73.7" r=".4"/>
<circle cx="146.4" cy="69" r=".4"/>
<circle cx="146.4" cy="77.2" r=".4"/>
<circle cx="146.4" cy="67.9" r=".4"/>
<circle cx="146.4" cy="72.4" r=".4"/>
<circle cx="146.4" cy="66.9" r=".4"/>
<circle cx="146.4" cy="78.5" r=".4"/>
<circle cx="147.5" cy="74.8" r=".4"/>
<circle cx="147.5" cy="65.8" r=".4"/>
<circle cx="147.5" cy="76" r=".4"/>
<circle cx="147.5" cy="71.3" r=".4"/>
<circle cx="147.5" cy="63.5" r=".4"/>
<circle cx="147.5" cy="70.2" r=".4"/>
<circle cx="147.5" cy="73.7" r=".4"/>
<circle cx="147.5" cy="69" r=".4"/>
<circle cx="147.5" cy="64.6" r=".4"/>
<circle cx="147.5" cy="77.2" r=".4"/>
<circle cx="147.6" cy="67.9" r=".4"/>
<circle cx="147.6" cy="72.4" r=".4"/>
<circle cx="147.6" cy="66.9" r=".4"/>
<circle cx="147.6" cy="78.5" r=".4"/>
<circle cx="148.7" cy="76" r=".4"/>
<circle cx="148.7" cy="65.8" r=".4"/>
<circle cx="148.7" cy="74.8" r=".4"/>
<circle cx="148.7" cy="71.3" r=".4"/>
<circle cx="148.7" cy="70.2" r=".4"/>
<circle cx="148.7" cy="63.5" r=".4"/>
<circle cx="148.7" cy="64.6" r=".4"/>
<circle cx="148.7" cy="73.7" r=".4"/>
<circle cx="148.7" cy="69" r=".4"/>
<circle cx="148.7" cy="77.2" r=".4"/>
<circle cx="148.7" cy="67.9" r=".4"/>
<circle cx="148.7" cy="72.4" r=".4"/>
<circle cx="148.7" cy="66.9" r=".4"/>
<circle cx="148.8" cy="78.5" r=".4"/>
<circle cx="157.1" cy="78" r="1"/>
<circle cx="157.1" cy="67.4" r="1"/>
<circle cx="157.1" cy="74" r="1"/>
<circle cx="134.5" cy="176.5" r="2"/>
<circle cx="134.5" cy="176.5" r="4"/>
</g>
<path d="M116.5 74.8h.4v.4h-.4z" fill-rule="evenodd" fill="#000"/>
<text font-size="8.6" x="150" y="158.1">PROJETO INTEGRADOR 2</text>
<g font-size="7.2">
<text x="102.7" y="179.3">A4</text>
<text x="186.8" y="179.1">CATARCO</text>
<text x="98.7" y="194.3">1:15</text>
<text x="123" y="194.3">300</text>
</g>
<text font-size="5.8" x="248.5" y="194.6">mm</text>
<g font-size="5">
<text x="39" y="6.5" transform="rotate(-90 39 6.5)">D</text>
<text x="113.2" y="6.5" transform="rotate(-90 113.2 6.5)">C</text>
<text x="187.4" y="6.5" transform="rotate(-90 187.4 6.5)">B</text>
<text x="261.6" y="6.5" transform="rotate(-90 261.6 6.5)">A</text>
<text x="6.8" y="27.8" transform="rotate(-90 6.8 27.8)">4</text>
<text x="52.6" y="29.1">316</text>
<text x="129.4" y="26.7">190</text>
<text x="224.3" y="24.5">D</text>
<text x="257.6" y="28.5">E</text>
<text x="290.5" y="28.1">4</text>
<text x="215.6" y="33.8">C</text>
<text x="265.6" y="39.1">F</text>
<text x="216.2" y="50.9">B</text>
<text x="262.3" y="49.8">G</text>
<text x="32" y="54.7" transform="rotate(-90 32 54.7)">30</text>
<text x="78.8" y="56.8" transform="rotate(-90 78.8 56.8)">245</text>
<text x="108" y="55.8" transform="rotate(-90 108 55.8)">335</text>
<text x="178.9" y="64.6" transform="rotate(-90 178.9 64.6)">750</text>
<text x="84.5" y="68.9">J</text>
<text x="203.5" y="66.9">A</text>
<text x="266.9" y="67.8">H</text>
<text x="32.6" y="76.9" transform="rotate(-90 32.6 76.9)">300</text>
<text x="108" y="77.4" transform="rotate(-90 108 77.4)">315</text>
<text x="6.8" y="80.3" transform="rotate(-90 6.8 80.3)">3</text>
<text x="84.5" y="79.6">K</text>
<text x="290.5" y="80.6">3</text>
<text x="32.6" y="94.5" transform="rotate(-90 32.6 94.5)">15</text>
<text x="253.6" y="93.1">I</text>
<text x="49.3" y="96.9">420</text>
<text x="108" y="96.1" transform="rotate(-90 108 96.1)">25</text>
<text x="104.9" y="104.3">63</text>
<text x="139.6" y="104.3">720</text>
<text x="33.9" y="113.9">Vista Lateral</text>
<text x="210.3" y="110.8">Vista Isométrica</text>
<text x="35.4" y="119.9">Escala: 1:15</text>
<text x="128.2" y="118.5">Vista Frontal</text>
<text x="216.3" y="116.8">Escala: 1:15</text>
<text x="129.7" y="124.6">Escala: 1:15</text>
<text x="6.8" y="132.8" transform="rotate(-90 6.8 132.8)">2</text>
<text x="290.5" y="133.1">2</text>
<text x="6.8" y="185.3" transform="rotate(-90 6.8 185.3)">1</text>
<text x="290.5" y="185.6">1</text>
<text x="35.7" y="206.8">D</text>
<text x="258.3" y="206.8">A</text>
</g>
<g font-size="4.3">
<text x="21" y="134.7">A</text>
<text x="101.3" y="146.5">Lorrhan Lisboa</text>
<text x="106.5" y="154">10/04/2021</text>
<text x="100" y="161.5">Nicholas Barros</text>
<text x="106.5" y="169">10/04/2021</text>
<text x="146.5" y="195">Decantador Centrífugo - Macfuge 181</text>
</g>
<g font-size="3.6">
<text x="29.2" y="134">Componentes eletrônicos</text>
<text x="21" y="140.2">B</text>
<text x="29.2" y="140.2">Motor</text>
<text x="21" y="145.5">C</text>
<text x="29.2" y="145.5">Válvula de entrada</text>
<text x="263.4" y="144.6">I</text>
<text x="21" y="150.8">D</text>
<text x="29.2" y="150.8">Manopla abre/fecha</text>
<text x="263.4" y="151.3">H</text>
<text x="21" y="156.1">E</text>
<text x="21" y="161.4">F</text>
<text x="29.2" y="156.1">Canal de líquido (NaOH)</text>
<text x="29.2" y="161.4">Cúpula Centrífuga</text>
<text x="263.4" y="158">G</text>
<text x="21" y="166.8">G</text>
<text x="29.2" y="166.8">Mangueira de Borracha</text>
<text x="263.4" y="164.6">F</text>
<text x="21" y="172.1">H</text>
<text x="29.2" y="172.1">Botões de Comando</text>
<text x="263.4" y="171.3">E</text>
<text x="21" y="177.4">I</text>
<text x="29.2" y="177.4">Saída/Ventilação de ar</text>
<text x="263.4" y="178">D</text>
<text x="21" y="182.7">J</text>
<text x="29.2" y="182.7">Saída do Sólido (CaCO3)</text>
<text x="263.4" y="184.6">C</text>
<text x="21" y="188.1">K</text>
<text x="29.2" y="188.1">Saída do Liquído (NaOH)</text>
<text x="263.4" y="191.3">B</text>
<text x="263.4" y="198">A</text>
</g>
<g font-size="2.9">
<text x="276.1" y="144.4">_</text>
<text x="276.1" y="151">_</text>
<text x="276.1" y="157.7">_</text>
<text x="276.1" y="164.4">_</text>
<text x="276.1" y="171">_</text>
<text x="276.1" y="177.7">_</text>
<text x="276.1" y="184.4">_</text>
<text x="276.1" y="191.1">_</text>
<text x="276.1" y="197.7">_</text>
</g>
<g font-size="2.2">
<text x="98" y="142.1">DESENVOLVIDO POR:</text>
<text x="98" y="149.6">DATA</text>
<text x="98" y="157.1">CHECADO POR:</text>
<text x="98" y="164.6">DATA:</text>
<text x="98" y="172.1">TAMANHO:</text>
<text x="98" y="185.1">ESCALA</text>
<text x="118" y="185.1">PESO (kg)</text>
<text x="143" y="185.1">COMPONENTE</text>
<text x="243" y="185.1">UNIDADE</text>
<text x="98" y="198.8">Este desenho é nossa propriedade; não pode ser reproduzido ou comunicado sem nosso acordo por escrito.</text>
</g>
</svg>
